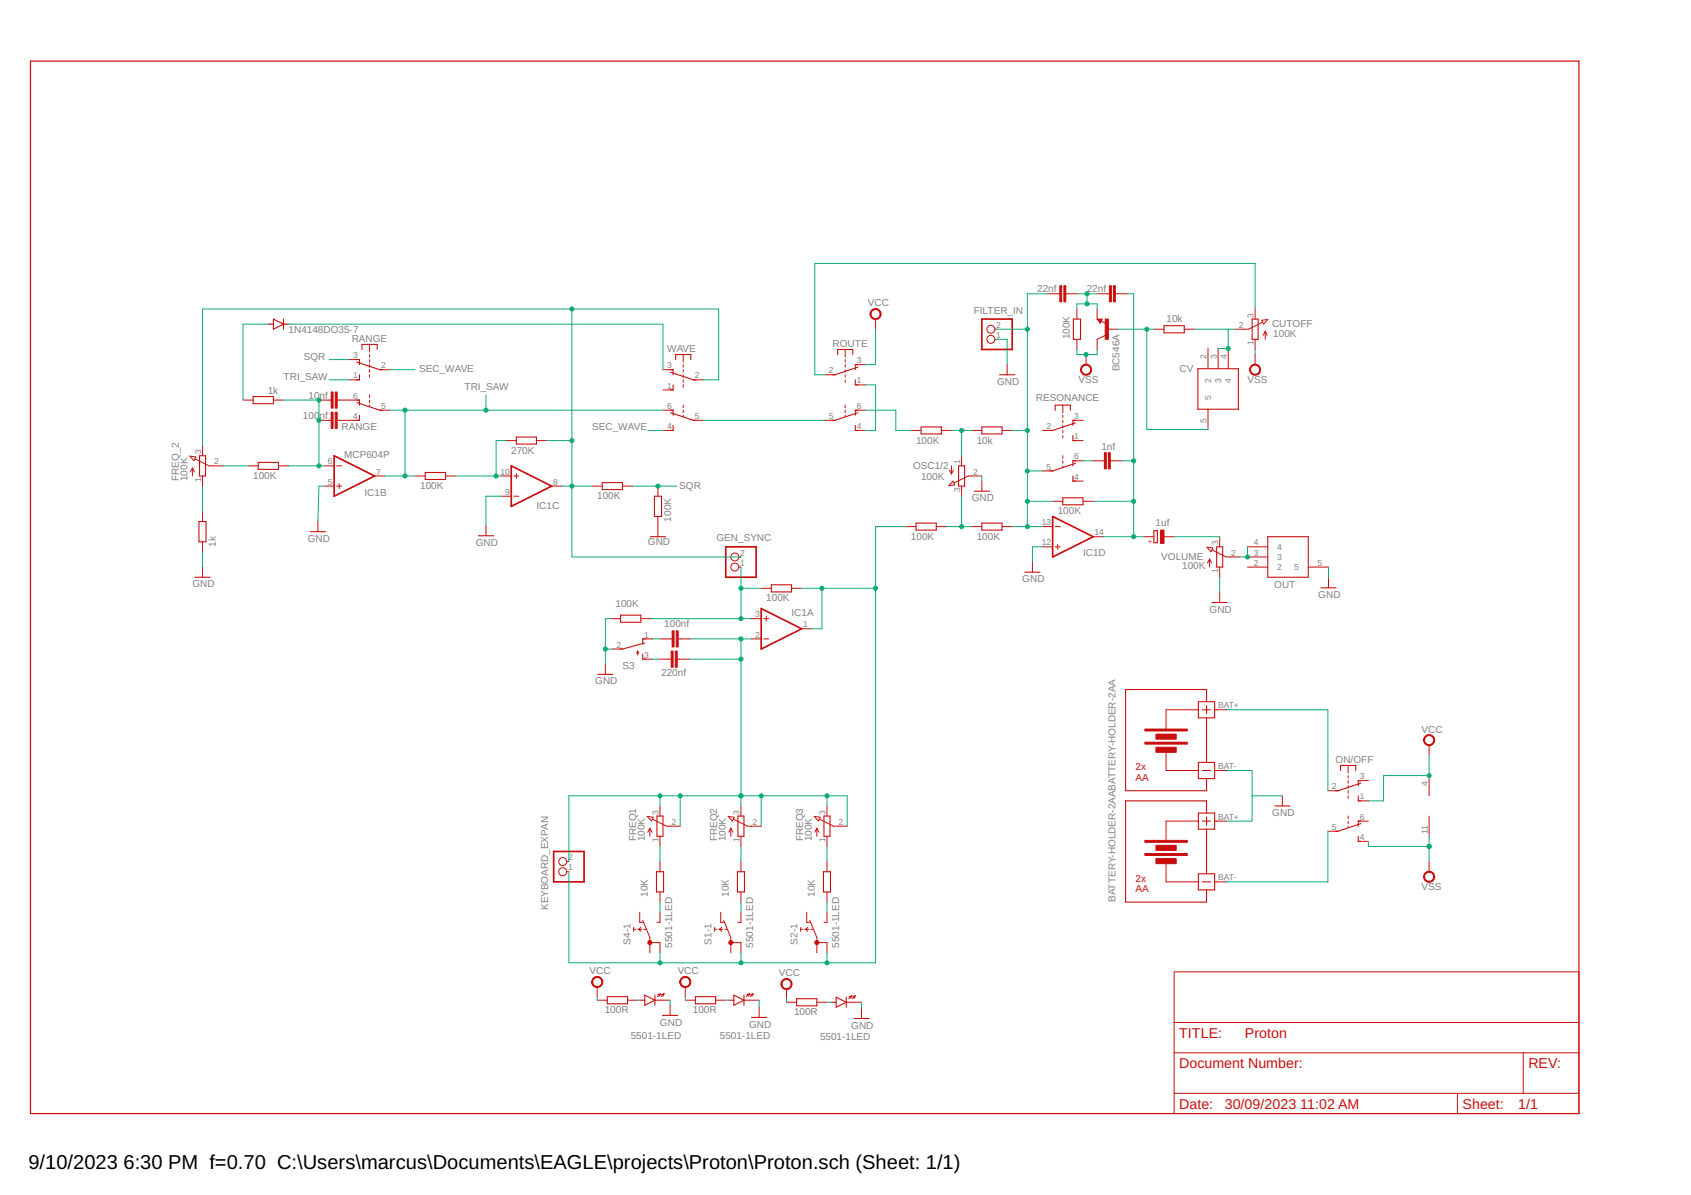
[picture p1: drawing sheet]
<svg xmlns="http://www.w3.org/2000/svg" width="297mm" height="210mm" viewBox="0 0 297 210" stroke-linecap="round" stroke-linejoin="round" font-family="sans-serif">
<path d="M172.5 56h5.3v5.4h-5.3zM58.7 80.1l7.1 3.5-7.1 3.6zM89.8 81.8l7.1 3.6-7.1 3.5zM127.5 96.1h5.3v5.3h-5.3zM184.9 90.7l7.1 3.6-7.1 3.5zM133.7 106.9l7.1 3.5-7.1 3.6zM97.3 149.6h5.3v5.3h-5.3z" fill="none" stroke="#c90d0c" stroke-width=".3"/>
<g fill="none" stroke="#c90d0c" stroke-width=".18">
<path d="M153.8 56v1.8M174.8 57.8h.3M174.8 59.6h.3M184 51.6h2.2M187.2 51.6h2.2M189.2 54.3v1.7M189.2 59.6v1.8M192.7 51.6h2.2M192.7 56h.9l-.3 .8zM192.7 54.3v1.7M193.4 56.4l.9 .4M194.2 58.9l-1.5 .7v1.8"/>
<path d="M194.5 57.8h1.8M195.9 51.6h2.2M202.7 57.8h1.8M208 57.8h1.8M220.5 54.3v1.7M220.5 59.6v1.8M221.7 56.3l1-.2-.7 .8zM221.8 56.6l-2.5 1.2h-2.4M222.2 58.2v1.4M222.2 58.2l.4 .7M222.2 58.2l-.3 .7M35.6 78.3v1.8"/>
<path d="M42.7 70.3h1.8M48 70.3h1.8M56 73.8h2.2M56 70.3h2.2M59.2 73.8h3.9M59.2 70.3h3.9M61.4 66.7h1.7M61.4 63.2h1.7M64.9 60.5v1.3M64.9 62.3v.4M64.9 63.2v.4M64.9 64.1v.4"/>
<path d="M64.9 64.9v.5M64.9 65.8v.5M64.9 69.4v.4M64.9 70.3v.4M64.9 71.2v.2M66.7 64.9h1.8M66.7 72.1h1.8M88.9 77.4h1.8M94.2 77.4h1.8M116.5 64.9h1.7M116.5 72.1h1.7M116.5 68.5h1.7"/>
<path d="M116.5 75.6h1.7M120 62.3v1.3M120 64.1v.4M120 64.9v.5M120 65.8v.5M120 66.7v.5M120 67.6v.5M120 71.2v.4M120 72.1v.4M120 72.9v.3M121.8 73.8h1.8M121.8 66.7h1.8"/>
<path d="M144.9 73.8h1.8M144.9 65.8h1.8M148.5 61.4v1.3M148.5 63.2v.4M148.5 64.1v.4M148.5 64.9v.5M148.5 65.8v.5M148.5 66.7v.5M148.5 71.2v.4M148.5 72.1v.4M148.5 72.9v.3M150.2 72.1h1.8"/>
<path d="M150.2 75.6h1.8M150.2 67.6h1.8M150.2 64.1h1.8M160 75.6h1.8M165.4 75.6h1.7M170.7 75.6h1.8M176 75.6h1.8M176.9 64.1v1.7M183.1 75.6h1.8M186.7 71.2v1.3M186.7 72.9v.5M186.7 73.8v.5"/>
<path d="M186.7 74.7v.5M186.7 75.6v.5M186.7 76.5v.4M188.5 73.8h1.7M188.5 77.4h1.7M190.8 62.3v1.8M212.2 61.2v3.6M212.2 71.9v3.5M214 61.2v3.6M215.8 61.2v3.6M220.5 62.3v1.8M33.3 80.1l1.1 .2-.3 .6z"/>
<path d="M33.8 82.2v1.4M33.8 82.2l-.4 .7M33.8 82.2l.4 .7M34.3 80.6l2.4 1.2h2.4M35.6 83.6v1.8M35.6 89.8v1.8M35.6 95.2v1.7M35.6 99.6v1.8M43.6 81.8h1.8M48.9 81.8h1.8M55.8 91.6v1.8M56.9 85.4h1.8"/>
<path d="M56.9 81.8h1.8M59.1 85.4h.9M59.1 81.8h.9M59.6 84.9v.9M65.8 83.6h1.8M72.9 83.6h1.8M78.3 83.6h1.7M85.4 92.3v1.8M88 83.6h1.8M88 87.2h1.8M90.3 83.6h.8M90.3 87.2h.8"/>
<path d="M90.7 83.2v.9M96.9 85.4h1.8M104 85.4h1.8M109.3 85.4h1.8M115.6 85.4v1.8M115.6 90.7v3.6M129.8 97.8h.4M129.8 99.6h.4M159.1 92.5h1.8M164.5 92.5h1.7M166.8 82.5l.3 .7M167.1 81.8v1.4"/>
<path d="M167.4 84.5l.3 .7-1 .1zM167.5 82.5l-.4 .7M168.9 80.1v1.7M168.9 85.4v1.8M170.7 92.5h1.8M172.5 83.6h-2.4l-2.5 1.2M172.5 84.5v1.8M176 92.5h1.8M181.4 98.7v1.8M183.1 96.1h1.8M183.1 92.5h1.8M183.1 82.7h1.8"/>
<path d="M184.9 88.1h1.8M185.4 96.1h.8M185.4 92.5h.8M185.8 95.6v.9M186.7 80.1v.4M186.7 80.9v.5M186.7 81.8v.3M188.5 84.5h1.7M188.5 80.9h1.7M190.2 88.1h1.8M191.8 80.9h2.2M192 94.3h1.8"/>
<path d="M195.1 80.9h2.1M200.9 94.3h1.8M204.5 94.3h1.7M212 96.1l1 .2-.3 .6zM212.5 98.2v1.4M212.5 98.2l-.4 .7M212.5 98.2l.3 .7M212.9 96.6l2.5 1.2h2.4M214.2 94.3v1.8M214.2 99.6v1.8M219.1 96.1h3.6M219.1 97.8h3.6"/>
<path d="M219.1 99.6h3.6M229.8 99.6h3.6M106.3 116.7v1.7M107.2 108.7h1.8M107.6 114h1.7M112 114.4l.2 .3M112 114.4l-.2 .3M112 114.4v.7M112.6 108.7h1.7M112.9 112.2h1.8M112.9 115.8h1.8M115.8 115.8h2.1"/>
<path d="M115.9 112.2h2.2M119 115.8h2.1M119.1 112.2h2.2M131.9 108.7h1.8M131.9 112.2h1.8M133.7 103.3h1.8M134.2 108.7h.8M134.2 112.2h.8M134.6 108.2v.9M139 103.3h1.8M140.8 110.4h1.8M214.2 104.1v1.7"/>
<path d="M233.4 101.5v1.8M204.8 132.1v3.2h5.7M210.5 124.7h-5.7v3.4M213.4 124.7h2.1M213.4 135.3h2.1M225.3 139.8v1.8M233.3 138.9h1.7M236.8 134.5v1.3M236.8 136.2v.5M236.8 137.1v.5M236.8 138v.5M236.8 138.9v.4"/>
<path d="M236.8 139.8v.4M238.6 137.1h1.8M251 130.9v1.8M251 136.2v3.6M99.5 153.1h.4M99.5 151.3h.4M113.7 143.4l1 .2-.3 .6zM114.2 145.5v1.4M114.2 145.5l-.4 .7M114.2 145.5l.3 .7M114.6 143.9l2.5 1.2h2.4M115.9 141.6v1.7"/>
<path d="M115.9 146.9v1.8M115.9 151.3v1.8M115.9 156.7v1.8M127.9 143.4l1.1 .2-.3 .6zM128.4 145.5v1.4M128.4 145.5l-.4 .7M128.4 145.5l.3 .7M128.8 143.9l2.5 1.2h2.4M130.2 141.6v1.7M130.2 146.9v1.8M130.2 151.3v1.8M130.2 156.7v1.8"/>
<path d="M143 143.4l1.1 .2-.3 .6zM143.5 145.5v1.4M143.5 145.5l-.4 .7M143.5 145.5l.3 .7M144 143.9l2.4 1.2h2.4M145.3 141.6v1.7M145.3 146.9v1.8M145.3 151.3v1.8M145.3 156.7v1.8M204.8 151.7v3.2h5.7M210.5 144.2h-5.7v3.4M213.4 144.2h2.1"/>
<path d="M213.4 154.9h2.1M233.3 146h1.7M236.8 143.3v.5M236.8 144.2v.5M236.8 145.1v.3M238.6 140.7h1.8M238.6 147.8h1.8M238.6 144.2h1.8M251 143.3v3.6M251 151.3v1.8M104.9 175.7h1.8M104.9 173.4v1.8"/>
<path d="M110.2 175.7h1.8M111.3 163.2h.4M111.3 162.9v.7M112 163.2h.7M112.4 160.2v1.8h.5M112.6 162.9l-.4 .3 .4 .4M112.9 161.6l1.3 3.1v2.6M113.1 163.2h.4M114.2 165.6h1.7v1.7M115 175.7h2.7M115.9 160.2v1.8h-.5M116 174.5l-.5 .6"/>
<path d="M116 174.5l-.4 .2M116 174.5l-.2 .5M116.6 174.5l-.5 .6M116.6 174.5l-.4 .2M116.6 174.5l-.1 .5M117.7 176.6v1.8M120.4 175.7h1.8M120.4 173.4v1.8M125.5 163.2h.4M125.5 162.9v.7M125.7 175.7h1.8M126.2 163.2h.8"/>
<path d="M126.6 160.2v1.8h.5M126.8 162.9l-.4 .3 .4 .4M127.1 161.6l1.3 3.1v2.6M127.3 163.2h.4M128.4 165.6h1.8v1.7M130.2 160.2v1.8h-.6M130.7 175.7h2.6M131.7 174.5l-.6 .6M131.7 174.5l-.5 .2M131.7 174.5l-.2 .5M132.3 174.5l-.5 .6M132.3 174.5l-.5 .2"/>
<path d="M132.3 174.5l-.2 .5M133.3 176.9v1.8M138.2 176h1.7M138.2 173.7v1.8M140.7 163.2h.3M140.7 162.9v.7M141.4 163.2h.7M141.7 160.2v1.8h.5M141.9 162.9l-.4 .3 .4 .4M142.2 161.6l1.3 3.1v2.6M142.4 163.2h.4M143.5 165.6h1.8v1.7"/>
<path d="M143.5 176h1.8M145.3 160.2v1.8h-.6M148.7 176h2.6M149.6 174.9l-.5 .5M149.6 174.9l-.4 .2M149.6 174.9l-.2 .4M150.2 174.9l-.5 .5M150.2 174.9l-.4 .2M150.2 174.9l-.1 .4M151.3 177.1v1.8M206.2 170.7h71.1v24.9h-71.1zM206.2 179.6h71.1"/>
<path d="M206.2 184.9h71.1M206.2 192h71.1M256 192v3.6M267.6 184.9v7.1"/>
<circle cx="174.1" cy="57.8" r=".7"/>
<circle cx="174.1" cy="59.6" r=".7"/>
<circle cx="129.1" cy="97.8" r=".7"/>
<circle cx="129.1" cy="99.6" r=".7"/>
<circle cx="98.8" cy="153.1" r=".7"/>
<circle cx="98.8" cy="151.3" r=".7"/>
</g>
<g fill="none" stroke="#c90d0c" stroke-width=".19">
<path d="M47.1 56.9h.9M48 56l1.8 .9-1.8 .9zM49.8 56v1.8M49.8 56.9h.9M188.6 56h1.2v3.6h-1.2zM193.4 56.1h-.5l.4 .5 .1-.4h-.2l.1 .2M204.5 57.2h3.5v1.3h-3.5zM219.9 56h1.1v3.6h-1.1zM44.5 69.7h3.5v1.2h-3.5zM62.7 63.6l4 1.3h.4M62.7 63.2h.4v.9M62.7 70.3h.4v.9"/>
<path d="M62.7 70.7l4 1.4h.4M63.1 65.8v.9h-.4M63.1 72.9v.9h-.4M63.6 61.4v-.9h2.7v.9M90.7 76.8h3.5v1.2h-3.5zM117.8 64.9h.4v.9M117.8 65.4l4 1.3h.4M117.8 72.1h.4v.8M117.8 72.5l4 1.3h.4M118.2 67.6v.9h-.4M118.2 74.7v.9h-.4M118.7 63.2v-.9h2.6v.9"/>
<path d="M147.1 62.3v-.9h2.7v.9M150.2 74.7v.9h.5M150.2 66.7v.9h.5M150.7 72.1h-.5v.8M150.7 72.5l-4 1.3h-.5M150.7 64.5l-4 1.3h-.5M150.7 64.1h-.5v.8M161.8 75h3.6v1.2h-3.6zM172.5 75h3.5v1.2h-3.5zM175.6 65.8h2.6M185.4 72.1v-.9h2.6v.9M188.5 76.5v.9h.4"/>
<path d="M188.9 73.8h-.4v.9M188.9 74.3l-4 1.3h-.4M210.4 64.8h7.1v7.1h-7.1zM34.9 91.6h1.3v3.6h-1.3zM35.1 80.1h1v3.5h-1zM45.4 81.2h3.5v1.2h-3.5zM54.5 93.4h2.7M74.7 83h3.6v1.2h-3.6zM84 94.1h2.7M105.8 84.8h3.5v1.2h-3.5zM114.2 94.3h2.7M115 87.2h1.2v3.5h-1.2z"/>
<path d="M160.9 91.9h3.6v1.2h-3.6zM168.4 81.8h1v3.6h-1zM171.1 86.3h2.7M172.5 91.9h3.5v1.2h-3.5zM186.7 87.4h3.5v1.3h-3.5zM188.5 83.6v.9h.4M188.9 80.9h-.4v.9M188.9 81.4l-4 1.3h-.4M202.7 93.2h.6v2.1h-.6zM213.7 96.1h1.1v3.5h-1.1zM222.7 94.3h7.1v7.1h-7.1zM34.2 101.4h2.7"/>
<path d="M105 118.4h2.7M109 108.1h3.6v1.2h-3.6zM112.9 114.9v.9h.4M113.3 112.9l-4 1.1h-.4M113.3 112.2h-.4v.9M135.5 102.7h3.5v1.3h-3.5zM180 100.5h2.7M212.9 105.8h2.7M232 103.3h2.7M210.5 123.3h2.9v2.8h-2.9zM210.5 133.9h2.9v2.9h-2.9zM211.2 124.7h1.4"/>
<path d="M211.2 135.3h1.4M211.9 123.3v-2.2h-14.2v17.8h14.2v-2.1M211.9 124v1.4M211.9 126.1v7.8M235.5 135.3v-.8h2.6v.8M238.6 139.8v.9h.4M239 137.6l-4 1.3h-.4M239 137.1h-.4v.9M115.3 153.1h1.3v3.6h-1.3zM115.4 143.3h1.1v3.6h-1.1zM129.5 153.1h1.3v3.6h-1.3zM129.6 143.3h1.1v3.6h-1.1z"/>
<path d="M144.7 153.1h1.2v3.6h-1.2zM144.7 143.3h1.1v3.6h-1.1zM210.5 142.8h2.9v2.8h-2.9zM210.5 153.5h2.9v2.8h-2.9zM211.2 144.2h1.4M211.2 154.9h1.4M211.9 142.8v-2.1h-14.2v17.8h14.2v-2.2M211.9 143.5v1.4M211.9 145.6v7.9M223.9 141.6h2.7M238.6 146.9v.9h.4M239 144.2h-.4v.9"/>
<path d="M239 144.7l-4 1.3h-.4M106.7 175.1h3.5v1.2h-3.5zM112.4 175.7h.9M113.3 174.8l1.7 .9-1.7 .9zM115 174.8v1.8M116.4 178.4h2.6M122.2 175.1h3.5v1.2h-3.5zM128 175.7h.9M128.9 174.8l1.8 .9-1.8 .9zM130.7 174.8v1.8M132 178.7h2.7M139.9 175.4h3.6v1.3h-3.6z"/>
<path d="M146 176h.9M146.9 175.2l1.8 .8-1.8 .9zM148.7 175.2v1.7M150 178.9h2.7"/>
</g>
<g fill="#c90d0c" stroke="#c90d0c" stroke-width=".18">
<path d="M58.9 72.4h.3v2.8h-.3z"/>
<path d="M58.2 72.4h.3v2.8h-.3z"/>
<path d="M58.9 68.9h.3v2.8h-.3z"/>
<path d="M58.2 68.9h.3v2.8h-.3z"/>
<path d="M186.9 50.2h.3v2.8h-.3z"/>
<path d="M186.2 50.2h.3v2.8h-.3z"/>
<path d="M195.6 50.2h.3v2.8h-.3z"/>
<path d="M194.9 50.2h.3v2.8h-.3z"/>
<path d="M194.1 56h.6v3.6h-.6z"/>
<path d="M194.7 79.5h.3v2.9h-.3z"/>
<path d="M194 79.5h.3v2.9h-.3z"/>
<path d="M118.8 110.8h.3v2.8h-.3z"/>
<path d="M118.1 110.8h.3v2.8h-.3z"/>
<path d="M203.1 131.3h3.5v.8h-3.5z"/>
<path d="M201.1 130.4h7.5v.3h-7.5z"/>
<path d="M203.1 128.9h3.5v.9h-3.5z"/>
<path d="M201.1 128.1h7.5v.3h-7.5z"/>
<path d="M203.1 150.8h3.5v.9h-3.5z"/>
<path d="M201.1 149.9h7.5v.4h-7.5z"/>
<path d="M203.1 148.5h3.5v.9h-3.5z"/>
<path d="M201.1 147.6h7.5v.4h-7.5z"/>
<path d="M203.8 93.1h.7v2.3h-.7z"/>
<path d="M118.6 114.4h.4v2.8h-.4z"/>
<path d="M117.9 114.4h.3v2.8h-.3z"/>
</g>
<g fill="#c90d0c" stroke="#c90d0c" stroke-width=".18">
<path d="M153.2 54.4a.98 .98 0 0 1 1.5 .3 .98 .98 0 0 1-.7 1.4 .98 .98 0 0 1-1.2-.9h.2a.8 .8 0 0 1 1.1-.8 .8 .8 0 0 1 .2 1.3 .8 .8 0 0 1-1.3-.3v-.2h-.2z" fill-rule="evenodd"/>
<path d="M190.2 64.2a.98 .98 0 0 1 1.5 .3 .98 .98 0 0 1-.7 1.4 .98 .98 0 0 1-1.2-1h.2a.8 .8 0 0 1 1.1-.7 .8 .8 0 0 1 .2 1.3 .8 .8 0 0 1-1.3-.3v-.3h-.2z" fill-rule="evenodd"/>
<path d="M219.9 64.2a.97 .97 0 0 1 1.4 .3 .97 .97 0 0 1-.6 1.4 .97 .97 0 0 1-1.2-1h.2a.8 .8 0 0 1 1.1-.7 .8 .8 0 0 1 .2 1.3 .8 .8 0 0 1-1.3-.3v-.3h-.2z" fill-rule="evenodd"/>
<path d="M250.2 129.5a.98 .98 0 0 1 1.6-.1 .98 .98 0 0 1-.4 1.5 .98 .98 0 0 1-1.3-.9h.2a.8 .8 0 0 1 1.1-.7 .8 .8 0 0 1 .2 1.4 .8 .8 0 0 1-1.3-.5v-.2h-.2z" fill-rule="evenodd"/>
<path d="M250.2 153.5a.98 .98 0 0 1 1.6-.1 .98 .98 0 0 1-.4 1.5 .98 .98 0 0 1-1.3-.9h.2a.8 .8 0 0 1 1.1-.7 .8 .8 0 0 1 .2 1.4 .8 .8 0 0 1-1.3-.5v-.2h-.2z" fill-rule="evenodd"/>
<path d="M104.1 171.9a.98 .98 0 0 1 1.6 0 .98 .98 0 0 1-.5 1.5 .98 .98 0 0 1-1.3-.9h.2a.8 .8 0 0 1 1.2-.7 .8 .8 0 0 1 .1 1.4 .8 .8 0 0 1-1.3-.5v-.2h-.2z" fill-rule="evenodd"/>
<path d="M119.8 171.7a.98 .98 0 0 1 1.5 .4 .98 .98 0 0 1-.7 1.3 .98 .98 0 0 1-1.2-.9h.2a.81 .81 0 0 1 1.1-.8 .81 .81 0 0 1 .2 1.3 .81 .81 0 0 1-1.3-.3v-.2h-.2z" fill-rule="evenodd"/>
<path d="M137.5 172.1a.98 .98 0 0 1 1.5 .3 .98 .98 0 0 1-.6 1.4 .98 .98 0 0 1-1.2-1h.2a.8 .8 0 0 1 1.1-.7 .8 .8 0 0 1 .2 1.3 .8 .8 0 0 1-1.3-.3v-.3h-.2v-.2z" fill-rule="evenodd"/>
<circle cx="114.2" cy="165.6" r=".36"/>
<circle cx="128.4" cy="165.6" r=".36"/>
<circle cx="143.5" cy="165.6" r=".36"/>
</g>
<path d="M5.4 10.7h271.9v184.9h-271.9z" fill="none" stroke="#c90d0c" stroke-width=".21"/>
<g fill="none" stroke="#0dab76" stroke-width=".18">
<path d="M47.1 56.9h-4.4v13.4M50.7 56.9h65.8v8M100.5 54.3v43.5h29.7M153.8 57.8v6.3h-1.8M175.1 59.6h1.8v4.5M175.1 57.8h5.4M184 51.6h-3.5v40.9M189.2 54.3v-.9h3.5v.9M189.4 51.6h3.3M190.9 51.6v1.8M196.3 57.8h6.4M198.1 51.6h1v42.7"/>
<path d="M201.4 57.8v17.6h10.8M209.8 57.8h7.1M215.8 57.8v3.4h-1.8M220.5 54.3v-8h-77.4v19.5h1.8M49.8 70.3h6.2v11.5M57.8 63.2h3.6M57.8 66.7h3.6M68.5 72.1h48M68.5 64.9h4.4M71.1 72.1v11.5M85.4 69.4v2.7M88.9 77.4h-1.8v6.2"/>
<path d="M96 77.4h4.5M113.8 75.6h2.7M123.6 66.7h2.6v-12.4h-90.6v24M123.6 73.8h21.3M152 72.1h5.4v3.5h2.6M152 67.6h1.8v8h-1.8M167.1 75.6h3.6M168.9 75.6v4.5M177.8 75.6h2.7M189.2 61.4v.9h3.5v-.9M220.5 61.4v.9M35.6 85.4v4.4"/>
<path d="M35.6 96.9v2.7M39.1 81.8h4.5M50.7 81.8h6.2M56.9 85.4h-.9l-.2 6.2M67.6 83.6h5.3M80 83.6h8M88 87.2h-2.6v5.1M98.7 85.4h5.3M111.1 85.4h7.9M130.2 99.6v9.1M159.1 92.5h-5.3v76.6h-53.9v-16M166.2 92.5h4.5"/>
<path d="M168.9 87.2v5.3M172.5 83.6v.9M177.8 92.5h5.3M180.5 88.1h4.4M180.5 82.7h2.6M183.1 96.1h-1.7v2.6M190.2 80.9h1.6M192 88.1h7.1M193.8 94.3h7.1M197.2 80.9h1.9M206.2 94.3h8M219.1 96.1v1.7h-1.3"/>
<path d="M233.4 99.6v1.9M106.3 114h1.3M107.2 108.7h-.9v8M114.3 108.7h17.6M114.7 112.2h1.2M114.7 115.8h1.1M121.1 115.8h9.1M121.3 112.2h10.6M130.2 103.3h3.5M130.2 112.2v29.4M140.8 103.3h13M144.4 103.3v7.1h-1.8"/>
<path d="M214.2 101.4v2.7M115.9 139.8v1.8M119.5 139.8v5.3M133.7 139.8v5.3M145.3 139.8v1.8M215.5 135.3h4.4v8.9h-4.4M215.5 124.7h17.8v14.2M219.9 139.8h5.4M251 132.7v3.5h-8v4.5h-2.6M115.9 148.7v2.6M115.9 158.5v1.7M130.2 148.7v2.6"/>
<path d="M130.2 158.5v1.7M145.3 148.7v2.6M145.3 158.5v1.7M148.8 145.1v-5.3h-48.9v11.5M233.3 146v8.9h-17.8M240.4 147.8v.9h10.6M251 146.9v4.4M104.9 175.2v.5M112 175.7h.4M115.9 167.3v1.8M117.7 175.7v.9M120.4 175.2v.5"/>
<path d="M127.5 175.7h.5M130.2 167.3v1.8M133.3 175.7v1.2M138.2 175.5v.5M145.3 167.3v1.8M145.3 176h.7M151.3 176v1.1"/>
</g>
<g fill="#0dab76" stroke="#0dab76" stroke-width=".18">
<circle cx="106.3" cy="114" r=".36"/>
<circle cx="56" cy="73.8" r=".36"/>
<circle cx="56" cy="81.8" r=".36"/>
<circle cx="56" cy="70.3" r=".36"/>
<circle cx="115.6" cy="85.4" r=".36"/>
<circle cx="71.1" cy="83.6" r=".36"/>
<circle cx="100.5" cy="54.3" r=".36"/>
<circle cx="71.1" cy="72.1" r=".36"/>
<circle cx="85.4" cy="72.1" r=".36"/>
<circle cx="87.1" cy="83.6" r=".36"/>
<circle cx="100.5" cy="77.4" r=".36"/>
<circle cx="100.5" cy="85.4" r=".36"/>
<circle cx="251" cy="136.2" r=".36"/>
<circle cx="168.9" cy="75.6" r=".36"/>
<circle cx="190.9" cy="53.4" r=".36"/>
<circle cx="190.9" cy="51.6" r=".36"/>
<circle cx="190.8" cy="62.3" r=".36"/>
<circle cx="251" cy="148.7" r=".36"/>
<circle cx="199.1" cy="94.3" r=".36"/>
<circle cx="199.1" cy="88.1" r=".36"/>
<circle cx="199.1" cy="80.9" r=".36"/>
<circle cx="168.9" cy="92.5" r=".36"/>
<circle cx="180.5" cy="92.5" r=".36"/>
<circle cx="180.5" cy="75.6" r=".36"/>
<circle cx="180.5" cy="57.8" r=".36"/>
<circle cx="180.5" cy="88.1" r=".36"/>
<circle cx="180.5" cy="82.7" r=".36"/>
<circle cx="130.2" cy="108.7" r=".36"/>
<circle cx="130.2" cy="103.3" r=".36"/>
<circle cx="130.2" cy="139.8" r=".36"/>
<circle cx="119.5" cy="139.8" r=".36"/>
<circle cx="133.7" cy="139.8" r=".36"/>
<circle cx="145.3" cy="139.8" r=".36"/>
<circle cx="115.9" cy="139.8" r=".36"/>
<circle cx="130.2" cy="112.2" r=".36"/>
<circle cx="130.2" cy="115.8" r=".36"/>
<circle cx="144.4" cy="103.3" r=".36"/>
<circle cx="153.8" cy="103.3" r=".36"/>
<circle cx="115.9" cy="169.1" r=".36"/>
<circle cx="130.2" cy="169.1" r=".36"/>
<circle cx="145.3" cy="169.1" r=".36"/>
<circle cx="201.4" cy="57.8" r=".36"/>
<circle cx="219.1" cy="97.8" r=".36"/>
<circle cx="215.8" cy="61.2" r=".36"/>
</g>
<g font-size="3.5">
<text x="5" y="205.4">9/10/2023</text>
<text x="21.7" y="205.4">6:30 PM f=0.70 C:\Users\marcus\Documents\EAGLE\projects\Proton\Proton.sch (Sheet: 1/1)</text>
</g>
<g font-size="2.5" fill="#c90d0c">
<text x="207.1" y="182.3">TITLE:</text>
<text x="218.7" y="182.3">Proton</text>
<text x="207.1" y="187.6">Document Number:</text>
<text x="268.5" y="187.6">REV:</text>
<text x="207.1" y="194.7">Date:</text>
<text x="215.1" y="194.7">30/09/2023</text>
<text x="228.4" y="194.7">11:02 AM</text>
<text x="256.9" y="194.7">Sheet:</text>
<text x="266.7" y="194.7">1/1</text>
</g>
<g font-size="1.8" fill="#808080">
<text x="152.5" y="53.8">VCC</text>
<text x="182.2" y="51.3">22nf</text>
<text x="190.9" y="51.3">22nf</text>
<text x="50.7" y="58.6">1N4148DO35-7</text>
<text x="171" y="55.1">FILTER_IN</text>
<text x="187.9" y="59.6" transform="rotate(-90 187.9 59.6)">100K</text>
<text x="204.9" y="56.6">10k</text>
<text x="223.4" y="57.4">CUTOFF</text>
<text x="223.7" y="59.3">100K</text>
<text x="53.4" y="63.2">SQR</text>
<text x="61.8" y="60.1">RANGE</text>
<text x="73.6" y="65.3">SEC_WAVE</text>
<text x="117.2" y="61.8">WAVE</text>
<text x="146.2" y="60.9">ROUTE</text>
<text x="196.6" y="65.2" transform="rotate(-90 196.6 65.2)">BC546A</text>
<text x="207.2" y="65.3">CV</text>
<text x="47" y="69.2">1k</text>
<text x="49.8" y="66.7">TRI_SAW</text>
<text x="54.2" y="70">10nf</text>
<text x="81.6" y="68.5">TRI_SAW</text>
<text x="175.1" y="67.6">GND</text>
<text x="182" y="70.4">RESONANCE</text>
<text x="189.4" y="67.3">VSS</text>
<text x="219.1" y="67.3">VSS</text>
<text x="53.2" y="73.6">100</text>
<text x="56.1" y="73.6">nf</text>
<text x="60" y="75.6">RANGE</text>
<text x="104" y="75.6">SEC_WAVE</text>
<text x="160.9" y="77.9">100K</text>
<text x="171.6" y="77.9">10k</text>
<text x="60.5" y="80.4">MCP604P</text>
<text x="89.8" y="79.7">270K</text>
<text x="160.4" y="82.5">OSC1/2</text>
<text x="193.5" y="79.1">1nf</text>
<text x="31.4" y="84.5" transform="rotate(-90 31.4 84.5)">FREQ_2</text>
<text x="32.9" y="84.5" transform="rotate(-90 32.9 84.5)">100K</text>
<text x="44.5" y="84.1">100K</text>
<text x="64" y="87.1">IC1B</text>
<text x="73.8" y="85.9">100K</text>
<text x="94.2" y="89.4">IC1C</text>
<text x="104.9" y="87.7">100K</text>
<text x="119.3" y="85.9">SQR</text>
<text x="161.8" y="84.3">100K</text>
<text x="170.7" y="88.1">GND</text>
<text x="54.1" y="95.2">GND</text>
<text x="83.6" y="95.9">GND</text>
<text x="113.8" y="95.7">GND</text>
<text x="117.9" y="91.6" transform="rotate(-90 117.9 91.6)">100K</text>
<text x="125.9" y="95.1">GEN_SYNC</text>
<text x="160" y="94.8">100K</text>
<text x="171.6" y="94.8">100K</text>
<text x="185.8" y="90.4">100K</text>
<text x="203" y="92.3">1uf</text>
<text x="37.9" y="96.1" transform="rotate(-90 37.9 96.1)">1k</text>
<text x="190.2" y="97.7">IC1D</text>
<text x="204" y="98.3">VOLUME</text>
<text x="207.7" y="100">100K</text>
<text x="33.8" y="103.2">GND</text>
<text x="108.1" y="106.5">100K</text>
<text x="134.6" y="105.7">100K</text>
<text x="179.6" y="102.3">GND</text>
<text x="212.5" y="107.6">GND</text>
<text x="223.8" y="103.4">OUT</text>
<text x="231.6" y="105">GND</text>
<text x="116.7" y="110.2">100nf</text>
<text x="139" y="108.2">IC1A</text>
<text x="109.4" y="117.6">S3</text>
<text x="116.2" y="118.7">220nf</text>
<text x="104.6" y="120.2">GND</text>
<text x="249.7" y="128.7">VCC</text>
<text x="234.6" y="134">ON/OFF</text>
<text x="223.5" y="143.3">GND</text>
<text x="111.8" y="147.8" transform="rotate(-90 111.8 147.8)">FREQ1</text>
<text x="113.3" y="147.8" transform="rotate(-90 113.3 147.8)">100K</text>
<text x="126" y="147.8" transform="rotate(-90 126 147.8)">FREQ2</text>
<text x="127.5" y="147.8" transform="rotate(-90 127.5 147.8)">100K</text>
<text x="141.1" y="147.8" transform="rotate(-90 141.1 147.8)">FREQ3</text>
<text x="142.6" y="147.8" transform="rotate(-90 142.6 147.8)">100K</text>
<text x="96.3" y="159.8" transform="rotate(-90 96.3 159.8)">KEYBOARD_EXPAN</text>
<text x="113.8" y="157.6" transform="rotate(-90 113.8 157.6)">10K</text>
<text x="128" y="157.6" transform="rotate(-90 128 157.6)">10K</text>
<text x="143.1" y="157.6" transform="rotate(-90 143.1 157.6)">10K</text>
<text x="195.9" y="158.4" transform="rotate(-90 195.9 158.4)">BATTERY-HOLDER-2A BATTERY-HOLDER-2A</text>
<text x="249.7" y="156.4">VSS</text>
<text x="110.8" y="165.9" transform="rotate(-90 110.8 165.9)">S4-1</text>
<text x="118.1" y="166.4" transform="rotate(-90 118.1 166.4)">5501-1LED</text>
<text x="125" y="165.9" transform="rotate(-90 125 165.9)">S1-1</text>
<text x="132.3" y="166.4" transform="rotate(-90 132.3 166.4)">5501-1LED</text>
<text x="140.1" y="165.9" transform="rotate(-90 140.1 165.9)">S2-1</text>
<text x="147.4" y="166.4" transform="rotate(-90 147.4 166.4)">5501-1LED</text>
<text x="103.6" y="171.2">VCC</text>
<text x="119" y="171.2">VCC</text>
<text x="136.8" y="171.5">VCC</text>
<text x="106.2" y="178">100R</text>
<text x="121.7" y="178">100R</text>
<text x="139.5" y="178.4">100R</text>
<text x="110.8" y="182.5">5501-1LED</text>
<text x="115.9" y="180.1">GND</text>
<text x="126.4" y="182.5">5501-1LED</text>
<text x="131.6" y="180.5">GND</text>
<text x="144" y="182.6">5501-1LED</text>
<text x="149.5" y="180.7">GND</text>
</g>
<g font-size="1.8" fill="#c90d0c">
<text x="199.5" y="135.3">2x</text>
<text x="199.5" y="137.1">AA</text>
<text x="199.5" y="154.9">2x</text>
<text x="199.5" y="156.7">AA</text>
</g>
<g font-size="1.5" fill="#808080">
<text x="175" y="59.4">1</text>
<text x="175" y="57.6">2</text>
<text x="217.6" y="57.6">2</text>
<text x="220.2" y="55.8" transform="rotate(-90 220.2 55.8)">3</text>
<text x="62.1" y="62.9">3</text>
<text x="66.9" y="64.7">2</text>
<text x="117.2" y="64.7">3</text>
<text x="145.6" y="65.6">2</text>
<text x="150.5" y="63.8">3</text>
<text x="212" y="63.1" transform="rotate(-90 212 63.1)">2</text>
<text x="213.7" y="63.1" transform="rotate(-90 213.7 63.1)">3</text>
<text x="215.5" y="63.1" transform="rotate(-90 215.5 63.1)">4</text>
<text x="220.2" y="60.7" transform="rotate(-90 220.2 60.7)">1</text>
<text x="62.1" y="66.5">1</text>
<text x="62.1" y="70">6</text>
<text x="66.9" y="71.8">5</text>
<text x="117.2" y="68.2">1</text>
<text x="117.2" y="71.8">6</text>
<text x="122" y="66.5">2</text>
<text x="150.5" y="67.4">1</text>
<text x="150.5" y="71.8">6</text>
<text x="212.7" y="67.2" transform="rotate(-90 212.7 67.2)">2</text>
<text x="212.7" y="70.2" transform="rotate(-90 212.7 70.2)">5</text>
<text x="214.5" y="67.2" transform="rotate(-90 214.5 67.2)">3</text>
<text x="216.3" y="67.2" transform="rotate(-90 216.3 67.2)">4</text>
<text x="62.1" y="73.6">4</text>
<text x="117.2" y="75.4">4</text>
<text x="122" y="73.6">5</text>
<text x="145.6" y="73.6">5</text>
<text x="150.5" y="75.4">4</text>
<text x="183.8" y="75.4">2</text>
<text x="188.7" y="77.1">1</text>
<text x="188.7" y="73.6">3</text>
<text x="212" y="74.3" transform="rotate(-90 212 74.3)">5</text>
<text x="35.3" y="79.8" transform="rotate(-90 35.3 79.8)">3</text>
<text x="37.6" y="81.6">2</text>
<text x="57.6" y="81.6">6</text>
<text x="66" y="83.4">7</text>
<text x="87.9" y="83.4">10</text>
<text x="168.7" y="81.6" transform="rotate(-90 168.7 81.6)">1</text>
<text x="170.9" y="83.4">2</text>
<text x="183.8" y="82.5">5</text>
<text x="188.7" y="80.7">6</text>
<text x="35.3" y="84.7" transform="rotate(-90 35.3 84.7)">1</text>
<text x="57.6" y="85.1">5</text>
<text x="88.7" y="86.9">9</text>
<text x="97.2" y="85.1">8</text>
<text x="168.7" y="86.5" transform="rotate(-90 168.7 86.5)">3</text>
<text x="188.7" y="84.2">4</text>
<text x="183" y="92.2">13</text>
<text x="183" y="95.8">12</text>
<text x="192.3" y="94">14</text>
<text x="214" y="95.8" transform="rotate(-90 214 95.8)">3</text>
<text x="220.2" y="95.8">4</text>
<text x="130" y="99.4">1</text>
<text x="130" y="97.6">2</text>
<text x="214" y="100.7" transform="rotate(-90 214 100.7)">1</text>
<text x="216.3" y="97.6">2</text>
<text x="220.2" y="99.4">2</text>
<text x="220.2" y="97.6">3</text>
<text x="224.3" y="100.1">2</text>
<text x="224.3" y="98.4">3</text>
<text x="224.3" y="96.6">4</text>
<text x="227.3" y="100.1">5</text>
<text x="231.4" y="99.4">5</text>
<text x="108.3" y="113.8">2</text>
<text x="113.2" y="112">1</text>
<text x="132.6" y="112">2</text>
<text x="132.6" y="108.4">3</text>
<text x="141.1" y="110.2">1</text>
<text x="113.2" y="115.5">3</text>
<text x="214" y="124.4">BAT+</text>
<text x="214" y="135.1">BAT-</text>
<text x="238.8" y="136.9">3</text>
<text x="115.7" y="143.1" transform="rotate(-90 115.7 143.1)">3</text>
<text x="129.9" y="143.1" transform="rotate(-90 129.9 143.1)">3</text>
<text x="145" y="143.1" transform="rotate(-90 145 143.1)">3</text>
<text x="214" y="144">BAT+</text>
<text x="234" y="138.6">2</text>
<text x="238.8" y="140.4">1</text>
<text x="238.8" y="144">6</text>
<text x="250.8" y="138.1" transform="rotate(-90 250.8 138.1)">4</text>
<text x="115.7" y="148" transform="rotate(-90 115.7 148)">1</text>
<text x="118" y="144.9">2</text>
<text x="129.9" y="148" transform="rotate(-90 129.9 148)">1</text>
<text x="132.2" y="144.9">2</text>
<text x="145" y="148" transform="rotate(-90 145 148)">1</text>
<text x="147.3" y="144.9">2</text>
<text x="234" y="145.8">5</text>
<text x="238.8" y="147.5">4</text>
<text x="250.8" y="146.5" transform="rotate(-90 250.8 146.5)">11</text>
<text x="99.8" y="152.9">1</text>
<text x="99.8" y="151.1">2</text>
<text x="214" y="154.6">BAT-</text>
</g>
<text font-size="1.2" fill="#c90d0c" x="201.7" y="95.6">+</text>
<g font-size=".4" fill="#ffba08">
<text x="45.9" y="57.1">SpiceOrder 1</text>
<text x="49.5" y="57.1">SpiceOrder 2</text>
</g>
</svg>
